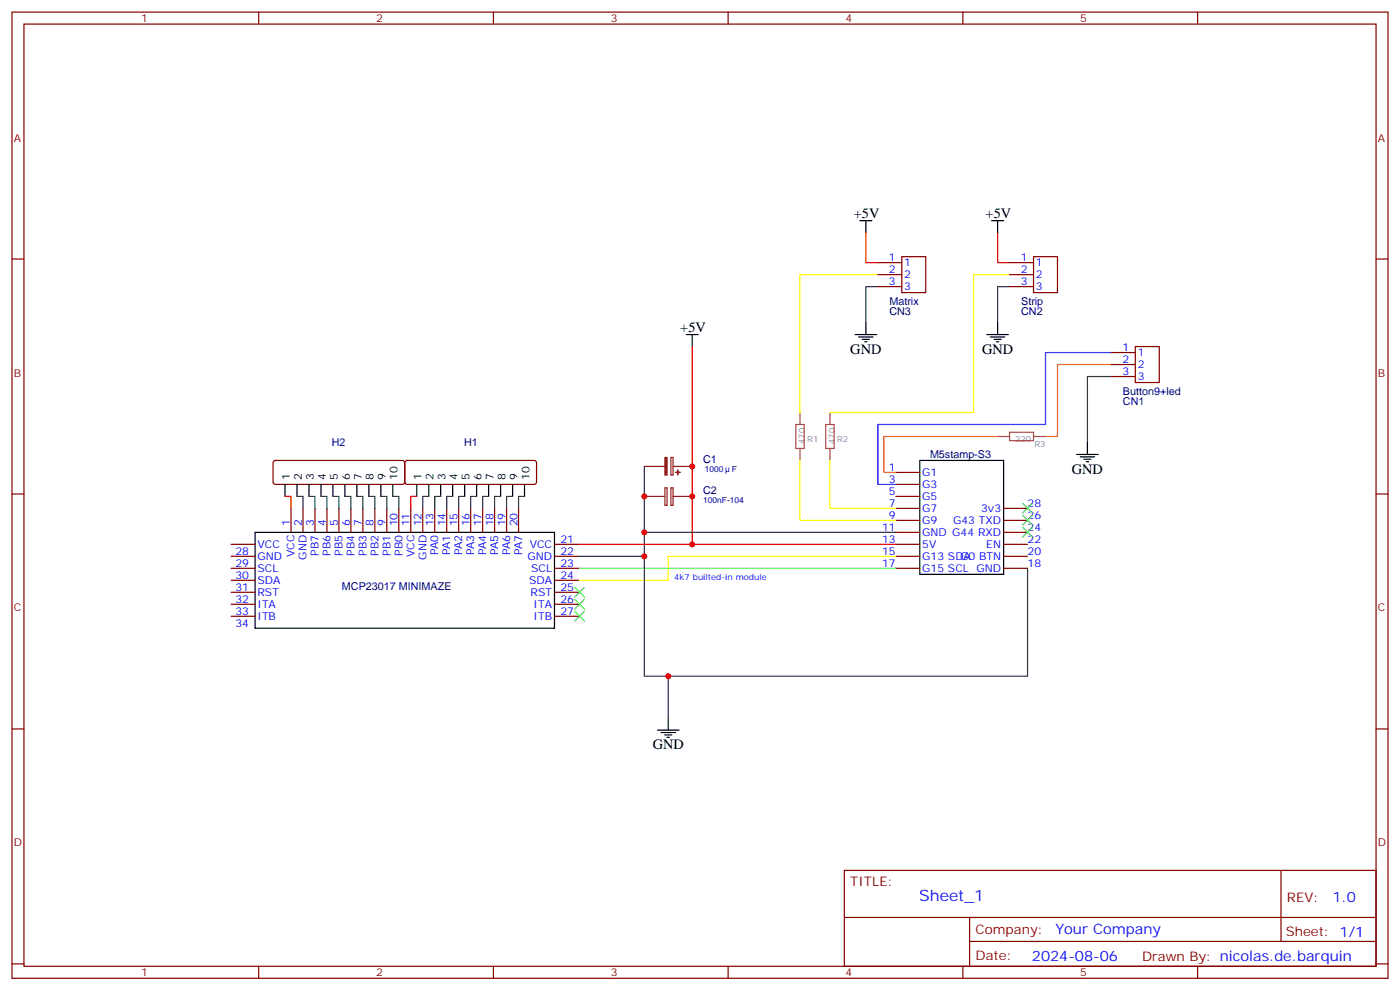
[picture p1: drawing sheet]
<svg xmlns="http://www.w3.org/2000/svg" width="412mm" height="292mm" viewBox="0 0 412 292" stroke-linecap="round" stroke-linejoin="round" font-family="sans-serif">
<g fill="none" stroke="#870000" stroke-width=".35">
<path d="M3.5 3.6h405.4v284.3h-405.4zM7.1 7.1h398.2v277.3h-398.2zM76.2 3.6v3.5M145.3 3.6v3.5M214.5 3.6v3.5M283.6 3.6v3.5M352.8 3.6v3.5M3.5 76.2h3.6M258.6 77.3h7M265.6 75.5h7.1v10.6h-7.1zM297.4 77.3h7M304.4 75.5h7.1v10.6h-7.1z"/>
<path d="M405.3 76.2h3.6M258.6 80.8h7M258.6 84.3h7M297.4 80.8h7M297.4 84.3h7M327.4 103.8h7M327.4 107.3h7M327.4 110.8h7M334.4 102h7.1v10.6h-7.1zM80.7 135.7l.4-.2h37.4l.5 .2 .2 .5v5.7l-.2 .5-.5 .2h-37.4l-.5-.3-.2-.4v-5.7zM119.5 135.7l.4-.2h37.4l.5 .2 .2 .5v5.7l-.2 .5-.5 .2h-37.4l-.5-.3-.2-.4v-5.7zM263.9 139h7"/>
<path d="M3.5 145.4h3.6M85.7 149.6v7.1M89.3 149.6v7.1M92.8 149.6v7.1M96.3 149.6v7.1M99.8 149.6v7.1M103.4 149.6v7.1M106.9 149.6v7.1M110.4 149.6v7.1M113.9 149.6v7.1M117.5 149.6v7.1M121 149.6v7.1"/>
<path d="M124.5 149.6v7.1M128.1 149.6v7.1M131.6 149.6v7.1M135.1 149.6v7.1M138.6 149.6v7.1M142.2 149.6v7.1M145.7 149.6v7.1M149.2 149.6v7.1M152.8 149.6v7.1M263.9 156.7h7M263.9 153.1h7M263.9 149.6h7"/>
<path d="M263.9 146.1h7M263.9 142.6h7M295.6 156.7h7.1M295.6 153.1h7.1M295.6 149.6h7.1M405.3 145.4h3.6M68.1 167.3h7M68.1 163.7h7M68.1 160.2h7M68.1 170.8h7M68.1 174.3h7M68.1 177.8h7"/>
<path d="M163.3 167.3h7.1M163.3 163.7h7.1M163.3 160.2h7.1M163.3 170.8h7.1M163.3 174.3h7.1M163.3 177.8h7.1M263.9 167.3h7M263.9 163.7h7M263.9 160.2h7M295.6 167.3h7.1M295.6 163.7h7.1M295.6 160.2h7.1"/>
<path d="M68.1 181.4h7M163.3 181.4h7.1M3.5 214.5h3.6M405.3 214.5h3.6M248.7 256.2h156.6v28.2h-156.6zM377.3 256.2v20.9M248.7 270h156.5M285.6 277.1h119.6M285.6 270v14.1M3.5 283.7h3.6M76.2 284.4v3.5M145.3 284.4v3.5"/>
<path d="M214.5 284.4v3.5M283.6 284.4v3.5M352.8 284.4v3.5M405.3 283.7h3.6"/>
</g>
<path d="M234.4 124.9h2.5v7.1h-2.5zM235.7 121.4v3.5M235.7 132v3.5M243.2 124.9h2.5v7.1h-2.5zM244.5 121.4v3.5M244.5 132v3.5M293.9 128.4h3.4M297.4 127.2h7v2.5h-7zM304.5 128.4h3.5" fill="none" stroke="#a64a4a" stroke-width=".35"/>
<g fill="none" stroke="#000" stroke-width=".35">
<path d="M253.3 64.9h3.5M255.1 64.9v3.6M292.1 64.9h3.5M293.9 64.9v3.6M202.1 98.5h3.6M203.9 98.5v3.5M251.9 98.5h6.3M252.9 99.2h4.3M254 99.9h2.1M255.1 94.9v3.6M290.7 98.5h6.3M291.7 99.2h4.3"/>
<path d="M292.8 99.9h2.1M293.9 94.9v3.6M254.7 100.6h.7M293.5 100.6h.7M270.9 135.5h24.7v33.5h-24.7zM317.1 133.7h6.4M318.2 134.4h4.2M319.3 135.1h2.1M320 135.9h.7M320.3 130.2v3.5M75.1 156.7h88.2v28.2h-88.2zM84 142.6v3.5"/>
<path d="M87.5 142.6v3.5M91 142.6v3.5M94.5 142.6v3.5M98.1 142.6v3.5M101.6 142.6v3.5M105.1 142.6v3.5M108.7 142.6v3.5M112.2 142.6v3.5M115.7 142.6v3.5M122.8 142.6v3.5M126.3 142.6v3.5M129.8 142.6v3.5"/>
<path d="M133.3 142.6v3.5M136.9 142.6v3.5M140.4 142.6v3.5M143.9 142.6v3.5M147.5 142.6v3.5M151 142.6v3.5M154.5 142.6v3.5M193.7 214.9h6.3M194.7 215.6h4.3M195.8 216.3h2.1M196.5 217h.7M196.8 211.3v3.6"/>
</g>
<path d="M301.3 151.7l2.8 2.9M301.3 155.3l2.8 2.8M301.3 148.2l2.8 2.8M304.1 151.7l-2.8 2.9M304.1 155.3l-2.8 2.8M304.1 148.2l-2.8 2.8M169.3 172.9l2.9 2.8M169.3 176.4l2.9 2.8M169.3 180l2.9 2.8M172.2 172.9l-2.9 2.8M172.2 176.4l-2.9 2.8M172.2 180l-2.9 2.8" fill="none" stroke="#3c3" stroke-width=".35"/>
<path d="M258.6 80.8h-22.9v40.6M297.4 80.8h-10.6v40.6h-42.3M235.7 135.5v17.6h28.2M244.5 135.5v14.1h19.4M263.9 163.7h-67.1v7.1h-26.4" fill="none" stroke="#ff0" stroke-width=".35"/>
<path d="M170.4 167.3h93.5" fill="none" stroke="#0f0" stroke-width=".35"/>
<path d="M255.1 68.5v8.8h3.5M293.9 68.5v8.8h3.5M203.9 102v58.2h60M84 146.1h1.7v3.5M122.8 146.1h-1.8v3.5M170.4 160.2h33.5" fill="none" stroke="#f00" stroke-width=".35"/>
<path d="M258.6 84.3h-3.5v10.6M297.4 84.3h-3.5v10.6M327.4 110.8h-7.1v19.4M189.8 137.3v19.4M87.5 146.1h1.8v3.5M126.3 146.1h-1.8v3.5M263.9 156.7h-74.1v7M170.4 163.7h19.4v35.3h7M302.7 167.3v31.7h-105.9v12.3" fill="none" stroke="#333" stroke-width=".35"/>
<g fill="none" stroke="#008700" stroke-width=".35">
<path d="M91 146.1h1.8v3.5M94.5 146.1h1.8v3.5M98.1 146.1h1.7v3.5M101.6 146.1h1.8v3.5M105.1 146.1h1.8v3.5M108.7 146.1h1.7v3.5M112.2 146.1h1.7v3.5M115.7 146.1h1.8v3.5M129.8 146.1h-1.7v3.5M133.3 146.1h-1.7v3.5M136.9 146.1h-1.8v3.5M140.4 146.1h-1.8v3.5"/>
<path d="M143.9 146.1h-1.7v3.5M147.5 146.1h-1.8v3.5M151 146.1h-1.8v3.5M154.5 146.1h-1.7v3.5"/>
</g>
<path d="M327.4 107.3h-15.9v21.1h-3.5M293.9 128.4h-33.6v10.6h3.6" fill="none" stroke="#f60" stroke-width=".35"/>
<path d="M327.4 103.8h-19.4v21.1h-49.4v17.7h5.3" fill="none" stroke="#00f" stroke-width=".35"/>
<path d="M189.8 137.3h6M197.6 134.6h.7v5.2h-.7zM198.3 137.3h5.6M189.8 146.1h6M195.9 143.5h.6v5.2h-.6zM197.6 143.5h.7v5.2h-.7zM198.3 146.1h5.6" fill="none" stroke="#8c2424" stroke-width=".35"/>
<g fill="#8c2424" stroke="#8c2424" stroke-width=".35">
<path d="M195.9 134.6h.6v5.2h-.6z"/>
<path d="M199.6 138.3l.1 1.4z"/>
<path d="M199 139h1.4z"/>
</g>
<g fill="#c00">
<circle cx="196.9" cy="199" r=".88"/>
<circle cx="189.8" cy="163.7" r=".88"/>
<circle cx="203.9" cy="137.3" r=".88"/>
<circle cx="189.8" cy="156.7" r=".88"/>
<circle cx="203.9" cy="160.2" r=".88"/>
<circle cx="203.9" cy="146.1" r=".88"/>
<circle cx="189.8" cy="146.1" r=".88"/>
</g>
<text font-size="4.6" fill="#00f" x="270.8" y="265.2">Sheet_1</text>
<g font-size="4.2">
<text x="251.5" y="64.2">+5V</text>
<text x="290.3" y="64.2">+5V</text>
<text x="200.4" y="97.8">+5V</text>
<text x="250.5" y="104.1">GND</text>
<text x="289.3" y="104.1">GND</text>
<text x="315.7" y="139.4">GND</text>
<text x="192.3" y="220.5">GND</text>
</g>
<g font-size="4.2" fill="#00f">
<text x="392.5" y="265.4">1.0</text>
<text x="310.9" y="275">Your Company</text>
<text x="304" y="282.8">2024-08-06</text>
</g>
<g font-size="3.9" fill="#800">
<text x="250.5" y="260.7">TITLE:</text>
<text x="379.1" y="265.4">REV:</text>
<text x="287.4" y="274.9">Company:</text>
<text x="378.7" y="275.6">Sheet: 1/1</text>
<text x="287.4" y="282.6">Date:</text>
<text x="336.4" y="282.7">Drawn By: nicolas.de.barquin</text>
</g>
<g font-size="3.2" fill="#800">
<text x="41.6" y="6.6">1</text>
<text x="110.8" y="6.6">2</text>
<text x="179.9" y="6.6">3</text>
<text x="249.1" y="6.6">4</text>
<text x="318.2" y="6.6">5</text>
<text x="4.1" y="41.7">A</text>
<text x="405.9" y="41.7">A</text>
<text x="4.1" y="110.8">B</text>
<text x="405.9" y="110.8">B</text>
<text x="4.1" y="180">C</text>
<text x="405.9" y="180">C</text>
<text x="4.1" y="249.1">D</text>
<text x="405.9" y="249.1">D</text>
<text x="41.6" y="287.4">1</text>
<text x="110.8" y="287.4">2</text>
<text x="179.9" y="287.4">3</text>
<text x="249.1" y="287.4">4</text>
<text x="318.2" y="287.4">5</text>
</g>
<g font-size="3.2" fill="#00f">
<text x="261.9" y="76.9">1</text>
<text x="300.7" y="76.9">1</text>
<text x="261.9" y="80.5">2</text>
<text x="261.9" y="84">3</text>
<text x="266.3" y="78.4">1</text>
<text x="266.3" y="81.9">2</text>
<text x="300.7" y="80.5">2</text>
<text x="300.7" y="84">3</text>
<text x="305.2" y="78.4">1</text>
<text x="305.2" y="81.9">2</text>
<text x="266.3" y="85.4">3</text>
<text x="305.2" y="85.4">3</text>
<text x="330.7" y="103.4">1</text>
<text x="330.7" y="106.9">2</text>
<text x="335.1" y="104.8">1</text>
<text x="330.7" y="110.5">3</text>
<text x="335.1" y="108.3">2</text>
<text x="335.1" y="111.9">3</text>
<text x="261.9" y="142.2">3</text>
<text x="261.9" y="138.7">1</text>
<text x="271.6" y="143.6">G3</text>
<text x="271.6" y="140.1">G1</text>
<text x="261.9" y="149.3">7</text>
<text x="261.9" y="145.7">5</text>
<text x="271.6" y="147.1">G5</text>
<text x="302.7" y="149.3">28</text>
<text x="85.4" y="154.9" transform="rotate(-90 85.4 154.9)">1</text>
<text x="88.9" y="154.9" transform="rotate(-90 88.9 154.9)">2</text>
<text x="92.4" y="154.9" transform="rotate(-90 92.4 154.9)">3</text>
<text x="96" y="154.9" transform="rotate(-90 96 154.9)">4</text>
<text x="99.5" y="154.9" transform="rotate(-90 99.5 154.9)">5</text>
<text x="103" y="154.9" transform="rotate(-90 103 154.9)">6</text>
<text x="106.5" y="154.9" transform="rotate(-90 106.5 154.9)">7</text>
<text x="110.1" y="154.9" transform="rotate(-90 110.1 154.9)">8</text>
<text x="113.6" y="154.9" transform="rotate(-90 113.6 154.9)">9</text>
<text x="117.1" y="154.9" transform="rotate(-90 117.1 154.9)">10</text>
<text x="120.6" y="154.9" transform="rotate(-90 120.6 154.9)">11</text>
<text x="124.2" y="154.9" transform="rotate(-90 124.2 154.9)">12</text>
<text x="127.7" y="154.9" transform="rotate(-90 127.7 154.9)">13</text>
<text x="131.2" y="154.9" transform="rotate(-90 131.2 154.9)">14</text>
<text x="134.8" y="154.9" transform="rotate(-90 134.8 154.9)">15</text>
<text x="138.3" y="154.9" transform="rotate(-90 138.3 154.9)">16</text>
<text x="141.8" y="154.9" transform="rotate(-90 141.8 154.9)">17</text>
<text x="145.3" y="154.9" transform="rotate(-90 145.3 154.9)">18</text>
<text x="148.9" y="154.9" transform="rotate(-90 148.9 154.9)">19</text>
<text x="152.4" y="154.9" transform="rotate(-90 152.4 154.9)">20</text>
<text x="261.9" y="152.8">9</text>
<text x="271.6" y="154.2">G9</text>
<text x="271.6" y="150.7">G7</text>
<text x="280.7" y="154.2">G43 TXD</text>
<text x="289" y="150.7">3v3</text>
<text x="302.7" y="152.8">26</text>
<text x="75.8" y="161.3">VCC</text>
<text x="156" y="161.3">VCC</text>
<text x="165.1" y="159.8">21</text>
<text x="259.8" y="159.8">13</text>
<text x="259.8" y="156.3">11</text>
<text x="271.6" y="161.3">5V</text>
<text x="271.6" y="157.7">GND G44 RXD</text>
<text x="290.5" y="161.3">EN</text>
<text x="302.7" y="159.8">22</text>
<text x="302.7" y="156.3">24</text>
<text x="69.3" y="163.4">28</text>
<text x="69.3" y="166.9">29</text>
<text x="75.8" y="164.8">GND</text>
<text x="86.8" y="164" transform="rotate(-90 86.8 164)">VCC</text>
<text x="90.3" y="164.7" transform="rotate(-90 90.3 164.7)">GND</text>
<text x="93.8" y="163.5" transform="rotate(-90 93.8 163.5)">PB7</text>
<text x="97.4" y="163.5" transform="rotate(-90 97.4 163.5)">PB6</text>
<text x="100.9" y="163.5" transform="rotate(-90 100.9 163.5)">PB5</text>
<text x="104.4" y="163.5" transform="rotate(-90 104.4 163.5)">PB4</text>
<text x="107.9" y="163.5" transform="rotate(-90 107.9 163.5)">PB3</text>
<text x="111.5" y="163.5" transform="rotate(-90 111.5 163.5)">PB2</text>
<text x="115" y="163.5" transform="rotate(-90 115 163.5)">PB1</text>
<text x="118.5" y="163.5" transform="rotate(-90 118.5 163.5)">PB0</text>
<text x="122.1" y="164" transform="rotate(-90 122.1 164)">VCC</text>
<text x="125.6" y="164.7" transform="rotate(-90 125.6 164.7)">GND</text>
<text x="129.1" y="163.5" transform="rotate(-90 129.1 163.5)">PA0</text>
<text x="132.6" y="163.5" transform="rotate(-90 132.6 163.5)">PA1</text>
<text x="136.2" y="163.5" transform="rotate(-90 136.2 163.5)">PA2</text>
<text x="139.7" y="163.5" transform="rotate(-90 139.7 163.5)">PA3</text>
<text x="143.2" y="163.5" transform="rotate(-90 143.2 163.5)">PA4</text>
<text x="146.8" y="163.5" transform="rotate(-90 146.8 163.5)">PA5</text>
<text x="150.3" y="163.5" transform="rotate(-90 150.3 163.5)">PA6</text>
<text x="153.8" y="163.5" transform="rotate(-90 153.8 163.5)">PA7</text>
<text x="155.3" y="164.8">GND</text>
<text x="165.1" y="163.4">22</text>
<text x="165.1" y="166.9">23</text>
<text x="259.8" y="166.9">17</text>
<text x="259.8" y="163.4">15</text>
<text x="271.6" y="164.8">G13 SDA</text>
<text x="282.8" y="164.8">G0 BTN</text>
<text x="302.7" y="166.9">18</text>
<text x="302.7" y="163.4">20</text>
<text x="69.3" y="170.4">30</text>
<text x="69.3" y="174">31</text>
<text x="75.8" y="168.3">SCL</text>
<text x="75.8" y="171.8">SDA</text>
<text x="155.9" y="171.8">SDA</text>
<text x="156.5" y="168.3">SCL</text>
<text x="165.1" y="170.4">24</text>
<text x="165.1" y="174">25</text>
<text x="271.6" y="168.3">G15 SCL</text>
<text x="287.6" y="168.3">GND</text>
<text x="69.3" y="177.5">32</text>
<text x="75.8" y="175.4">RST</text>
<text x="75.8" y="178.9">ITA</text>
<text x="156.3" y="175.4">RST</text>
<text x="157.2" y="178.9">ITA</text>
<text x="165.1" y="177.5">26</text>
<text x="69.3" y="181">33</text>
<text x="69.3" y="184.5">34</text>
<text x="75.8" y="182.4">ITB</text>
<text x="157.2" y="182.4">ITB</text>
<text x="165.1" y="181">27</text>
</g>
<g font-size="3.2" fill="#000080">
<text x="262" y="89.6">Matrix</text>
<text x="300.8" y="89.6">Strip</text>
<text x="262" y="92.8">CN3</text>
<text x="300.8" y="92.8">CN2</text>
<text x="330.8" y="116.1">Button9+led</text>
<text x="330.8" y="119.3">CN1</text>
<text x="97.7" y="131.3">H2</text>
<text x="136.7" y="131.2">H1</text>
<text x="207.1" y="136.3">C1</text>
<text x="274" y="134.9">M5stamp-S3</text>
<text x="207.1" y="145.5">C2</text>
<text x="100.7" y="173.7">MCP23017 MINIMAZE</text>
</g>
<g font-size="3.2">
<text x="85.4" y="141.3" transform="rotate(-90 85.4 141.3)">1</text>
<text x="88.9" y="141.3" transform="rotate(-90 88.9 141.3)">2</text>
<text x="92.4" y="141.3" transform="rotate(-90 92.4 141.3)">3</text>
<text x="96" y="141.3" transform="rotate(-90 96 141.3)">4</text>
<text x="99.5" y="141.3" transform="rotate(-90 99.5 141.3)">5</text>
<text x="103" y="141.3" transform="rotate(-90 103 141.3)">6</text>
<text x="106.5" y="141.3" transform="rotate(-90 106.5 141.3)">7</text>
<text x="110.1" y="141.3" transform="rotate(-90 110.1 141.3)">8</text>
<text x="113.6" y="141.3" transform="rotate(-90 113.6 141.3)">9</text>
<text x="117.1" y="141.3" transform="rotate(-90 117.1 141.3)">10</text>
<text x="124.2" y="141.3" transform="rotate(-90 124.2 141.3)">1</text>
<text x="127.7" y="141.3" transform="rotate(-90 127.7 141.3)">2</text>
<text x="131.2" y="141.3" transform="rotate(-90 131.2 141.3)">3</text>
<text x="134.8" y="141.3" transform="rotate(-90 134.8 141.3)">4</text>
<text x="138.3" y="141.3" transform="rotate(-90 138.3 141.3)">5</text>
<text x="141.8" y="141.3" transform="rotate(-90 141.8 141.3)">6</text>
<text x="145.3" y="141.3" transform="rotate(-90 145.3 141.3)">7</text>
<text x="148.9" y="141.3" transform="rotate(-90 148.9 141.3)">8</text>
<text x="152.4" y="141.3" transform="rotate(-90 152.4 141.3)">9</text>
<text x="155.9" y="141.3" transform="rotate(-90 155.9 141.3)">10</text>
</g>
<g font-size="2.5" fill="#838383">
<text x="237" y="130.6" transform="rotate(-90 237 130.6)">470</text>
<text x="237.8" y="130">R1</text>
<text x="245.9" y="130.6" transform="rotate(-90 245.9 130.6)">470</text>
<text x="246.6" y="130">R2</text>
<text x="299" y="130">220</text>
<text x="304.7" y="131.6">R3</text>
</g>
<g font-size="2.5" fill="#000080">
<text x="207.6" y="138.9">1000</text>
<text x="215.6" y="138.9">F</text>
<text x="207.2" y="148.1">100nF-104</text>
</g>
<text font-size="2.5" fill="#00f" x="198.6" y="170.8">4k7 builted-in module</text>
</svg>
